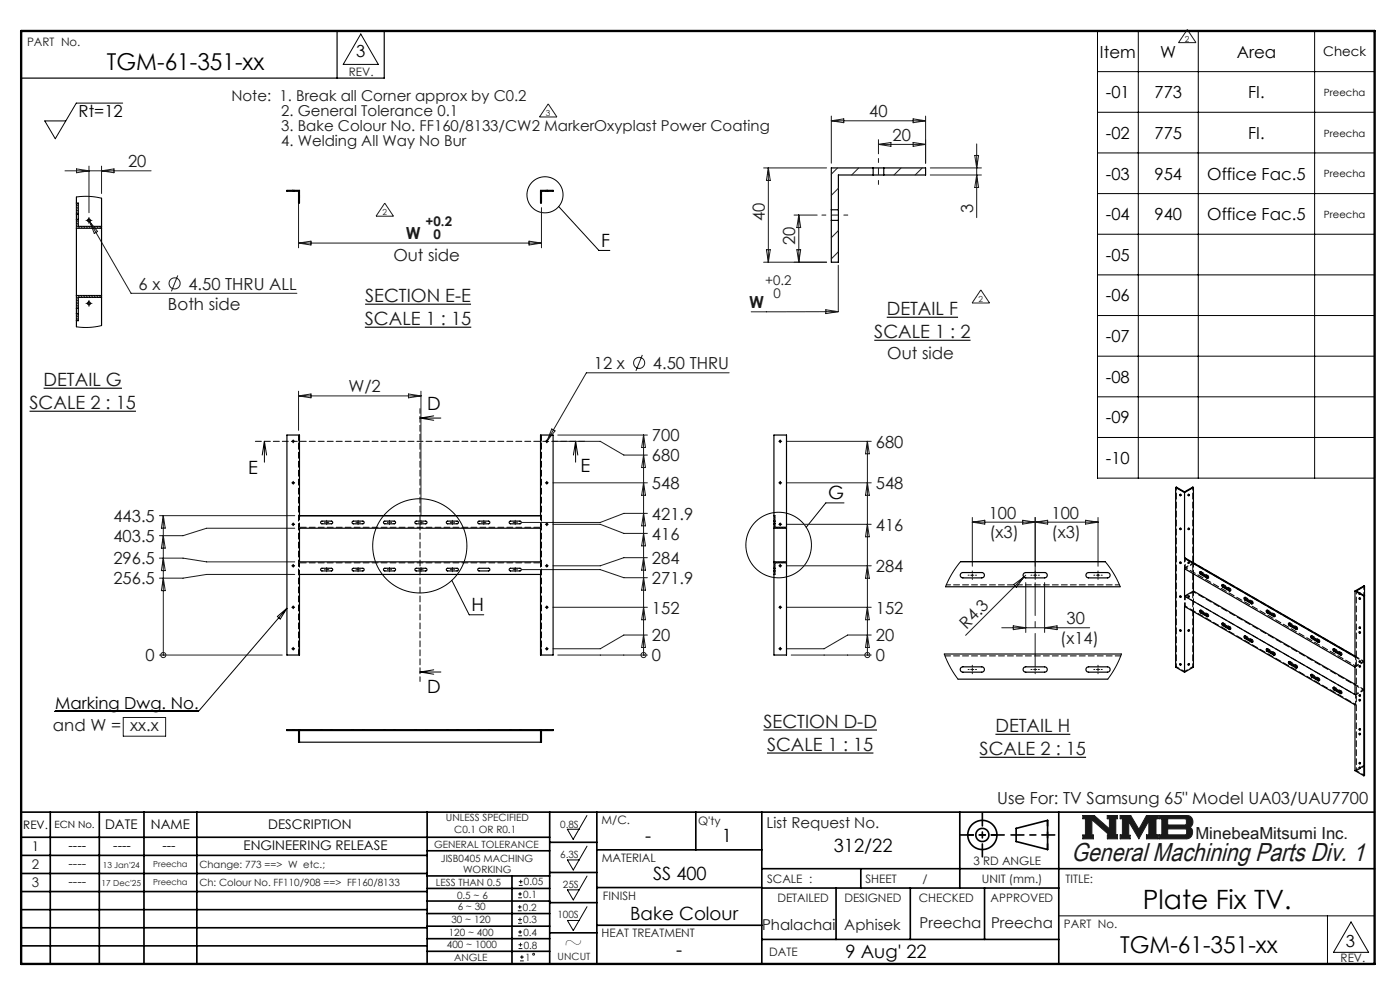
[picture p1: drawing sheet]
<svg xmlns="http://www.w3.org/2000/svg" width="297mm" height="210mm" viewBox="0 0 297 210" stroke-linecap="round" stroke-linejoin="round" font-family="sans-serif">
<g fill="none" stroke="#000" stroke-width=".35">
<path d="M4.5 172.3h287.1M4.5 177.6h112.1M10.7 172.3v32.2M21.1 172.3v32.2M30.5 172.3v32.2M41.8 172.3v32.2M90.6 172.3v32.2M116.6 172.3v32.2M116.6 178.7h10M126.6 172.3v32.2M147.6 172.3v8M161.6 172.3v32.2"/>
<path d="M203.6 172.3v16.1M215.6 175.7l6.6-1.7v6.2l-6.6-1.7zM224.6 172.3v32.2M4.5 185.3h86.1M4.5 181.4h86.1M4.5 189.1h86.1M4.5 193h86.1M4.5 196.8h86.1M90.6 199.1h26M90.6 193.8h26M90.6 188.5h26M90.6 191.1h26"/>
<path d="M90.6 180.5h26M90.6 185.8h26M90.6 196.5h26M108.6 185.8v18.5M116.6 185.1h10M116.6 191.5h10M116.6 197.9h10M126.6 196.3h35M126.6 188.3h35M126.6 180.3h35M161.6 184.3h130M161.6 199.3h63"/>
<path d="M161.6 188.4h63M177.4 188.4v10.9M182.6 184.3v4.1M193.1 188.4v10.9M208.9 188.4v10.9M4.5 200.6h86.1M90.6 201.8h26"/>
<circle cx="208.4" cy="177.1" r="3.1"/>
<circle cx="208.4" cy="177.1" r="1.39"/>
</g>
<path d="M26.1 152.2h9v4h-9zM229.7 173h2.4l3.3 2.8v-2.1h-.5v-.7h2.2v.7h-.4v3.4h.4v.8h-2.2v-.8h.4l-3.7-3.2v3.2h.4v.8h-2.3v-.8h.6v-3.4h-.6zM237.6 173h2.3l1.7 2.9 1.6-2.9h2.5v.7h-.5v3.4h.5v.8h-2.5v-.8h.5v-3l-2.1 3.8-2.1-3.6v2.9h.3v.7h-2.2v-.8h.5v-3.4h-.5zM245.9 173h6a1.34 1.34 0 0 1 1.1 1 1.34 1.34 0 0 1-.6 1.5 1.33 1.33 0 0 1 .5 1.4 1.33 1.33 0 0 1-1.2 1h-5.8v-.8h.6v-3.4h-.6zM247.7 173.7h3.8l.2 .2v.8l-.3 .3h-3.7zM247.7 175.8h3.8l.2 .3v.7l-.3 .3h-3.7z" fill="none" stroke="#191924" stroke-width=".21"/>
<path d="M76.5 7.2l3.8 6.5h-7.5zM124.5 173l-2.9 5-1.2-2.1h2.4M124.5 179.5l-2.9 5.1-1.2-2.2h2.4M124.5 185.8l-2.9 5.1-1.2-2.1h2.4M124.5 192.3l-2.9 5.1-1.2-2.1h2.4M224.6 194.3h67M281.6 194.3v10.2M286.6 195.6l3.7 6.4h-7.4z" fill="none" stroke="#000" stroke-width=".21"/>
<path d="M4.5 6.6h287.1" fill="none" stroke="#000" stroke-width=".21" stroke-dasharray="6.3 1.3 1.3 1.3" stroke-dashoffset="1.9"/>
<path d="M71.5 6.6v10M81.5 6.6v10h-77" fill="none" stroke="#000" stroke-width=".25"/>
<path d="M205.3 177.1h6.2M222.2 174v6.2" fill="none" stroke="#000" stroke-width=".35" stroke-dasharray="15.2 1.3 1.3 1.3" stroke-dashoffset="14.1"/>
<path d="M203.8 177.1h9.2M208.4 172.5v9.2M214.5 177.1h9.3" fill="none" stroke="#000" stroke-width=".35" stroke-dasharray="15.2 1.3 1.3 1.3" stroke-dashoffset="12.5"/>
<path d="M4.5 6.6h287.1v197.9h-287.1z" fill="none" stroke="#000" stroke-width=".5"/>
<path d="M229.7 173v.7h.6v3.4h-.6v.8h2.3v-.8h-.4v-3.2l3.7 3.2h-.4v.8h2.2v-.8h-.4v-3.4h.4v-.7h-2.2v.7h.5v2.1l-3.3-2.8zM237.6 173v.7h.5v3.4h-.5v.8h2.2v-.7h-.3v-2.9l2.1 3.6 2.1-3.8v3h-.5v.8h2.5v-.8h-.5v-3.4h.5v-.7h-2.5l-1.6 2.9-1.7-2.9zM247.7 175.8h3.8l.2 .3v.7l-.3 .3h-3.7zM245.9 173v.7h.6v3.4h-.6v.8h6.3l.5-.5 .3-.8-.1-.7-.5-.4a1.34 1.34 0 0 0 .6-1.5 1.34 1.34 0 0 0-1.1-1zM247.7 173.7h3.7l.3 .2v.9l-.3 .2h-3.7z" fill-rule="evenodd" fill="#191924"/>
<g fill="none" stroke="#191924" stroke-width=".21">
<path d="M251.9 6.3l1.8 2.7h-3.7zM13.8 36.2h18.3M16.2 35.8l2.7 .4-2.7 .4zM18.9 35.2v9.9M21.5 35.2v5.8M21.5 36.2l2.7-.4v.8zM116.3 22l1.8 2.8h-3.7zM162 35.6h13.4M163 35.6v20M163 35.6l.4 2.7h-.8zM176.4 24.6v10M176.4 25.6h20"/>
<path d="M176.4 25.6l2.6-.4v.8zM177.7 35.6l-1.3 1.3M177.9 39.9l-1.5 1.5M182.2 35.6l-1.5 1.5M185.2 37.1h.1M186.4 29.6v3M186.4 30.6h10M186.4 30.6l2.6-.4v.8zM191.2 35.6l-1.5 1.5M193.7 30.2l2.7 .4-2.7 .4zM193.7 25.2l2.7 .4-2.7 .4zM195.6 35.6l-1.5 1.5"/>
<path d="M196.4 24.6v10M197.4 37.1h10.8M197.4 35.6h10.8M206.8 33h.8l-.4 2.6zM207.2 30.5v15.7M207.2 37.1l.4 2.7h-.8zM16.2 46.5v.1M16.3 43.1l-.1 .1M16.6 46.7l-.4 .4M16.6 47.3l-.4 .4M16.6 47.9l-.4 .4M16.6 43.4l-.4 .4"/>
<path d="M16.6 43.9l-.4 .4M16.6 44.5l-.4 .4M16.6 45.1l-.3 .3M17 48l-.4 .4M17.6 48l-.4 .4M18.1 48l-.4 .4M18.5 46.8h.7M18.7 48l-.4 .4M18.7 46.5l9.1 15.7h35.2M18.9 46.4v.7M19 47l1.7 2.1-.7 .4zM19.3 48l-.4 .4"/>
<path d="M19.8 48l-.4 .4M20.4 48l-.4 .4M20.9 48l-.4 .4M21.5 48l-.4 .4M37.7 58.4l-1.3 3.4M62.1 40.5l-.1 .1M63.3 42.6v10M63.3 51.6h51.6M63.3 51.6l2.7-.4v.8zM81.6 43.1l1.9 2.8h-3.7zM112.2 51.2l2.7 .4-2.7 .4zM114.9 41.6h.1"/>
<path d="M114.9 44v8.6M115.9 40.6h-.1M162 55.6h13.4M162.6 53h.8l-.4 2.6zM168.5 45.6h4.9M169 53h.9l-.4 2.6zM169.5 45.6v10M169.5 45.6l.4 2.7h-.9zM177.8 56.3v9.8M177.9 44.4l-.1 .1M177.9 48.9l-1.5 1.5M177.9 53.4l-1.5 1.5"/>
<path d="M16.4 62.7l-.2 .2M16.5 66.5l-.3 .3M16.6 66.9l-.4 .4M16.6 67.5l-.4 .4M16.6 63.6l-.4 .4M16.6 64.1l-.4 .4M16.6 64.7l-.4 .4M16.6 65.3l-.1 .1M16.9 62.7l-.7 .7M17.5 62.7l-.4 .4M18.1 62.7l-.4 .4M18.5 64.4h.7"/>
<path d="M18.6 62.7l-.4 .4M18.9 64v.7M19.2 62.7l-.4 .4M19.7 62.7l-.4 .4M20.3 62.7l-.4 .4M20.9 62.7l-.4 .4M21.4 62.7l-.4 .4M136.3 75.3l-1.4 3.4M154.7 79.1h-30.3l-8.5 14.6M175.2 65.7l2.6 .4-2.6 .4zM177.8 66.1h-18.4M208.1 61.5l1.8 2.8h-3.7z"/>
<path d="M62 93.6h.4M62.2 93.5v.3M63.3 83v8.3M63.3 84l2.7-.4v.8zM63.3 84h26M86.7 83.6l2.6 .4-2.6 .4zM89.3 83v26.4M115.8 93.6h.4M116 93.5v.3M117 91l.8 .4-1.7 2.1zM117.3 93.6h10l5 2.9h5M118.3 92.3h19"/>
<path d="M136.5 92.3v46.7M136.5 96.5l.4 2.7h-.8zM136.5 92.3l.4 2.6h-.8zM165.4 93.6h.3M165.5 93.5v.3M166.8 93.6h18M184 93.6v45.4M184 93.6l.4 2.7h-.8zM33.8 118.4h5l5 .8h18.7M33.8 109.4h28.7M34.6 109.4v29.6M34.6 118.4l.5 2.6h-.9z"/>
<path d="M34.6 113.6l.5 2.7h-.9zM34.6 109.4l.5 2.6h-.9zM62 102.4h.4M62 111.2h.4M62.2 102.3v.3M62.2 111.1v.3M62.2 119.9v.3M62.5 112.1h-18.7l-5 1.5h-5M69.1 110.8h.4M69.3 110.7v.3M75.8 110.8h.3M76 110.7v.3"/>
<path d="M82.5 110.8h.3M82.6 110.7v.3M89.1 110.8h.4M89.3 110.7v.3M95.8 110.8h.3M96 110.7v.3M102.5 110.8h.3M102.6 110.7v.3M109.1 110.8h.4M109.3 110.7v.3M115.8 102.4h.4M115.8 111.2h.4"/>
<path d="M116 102.3v.3M116 111.1v.3M116 119.9v.3M117.3 102.4h20M117.3 111.2h10l5 1.9h5M136.5 118.3l.4 2.6h-.8zM136.5 113.1l.4 2.7h-.8zM136.5 102.4l.4 2.7h-.8zM136.5 108.9l.4 2.6h-.8zM137.3 118.3h-5l-5 1.7h-10M137.3 108.9h-5l-5 1.9h-16.5M164.2 111.1h.1"/>
<path d="M164.2 109.4h.1M164.4 119.9l-.2 .2M164.4 111.5l-.2 .2M164.4 109.8l-.2 .2M164.4 110.4l-.2 .1M164.5 119.2l-.3 .3M164.6 111.9l-.2 .2M165.1 119.2l-.2 .2M165.1 111.9l-.2 .2M165.4 102.4h.3M165.4 111.2h.3M165.5 102.3v.3"/>
<path d="M165.5 111.1v.3M165.5 119.9v.3M165.7 119.2l-.2 .2M165.7 111.9l-.2 .2M166.2 119.2l-.2 .2M166.3 111.9l-.2 .2M166.8 119.2l-.2 .2M166.8 111.9l-.2 .2M166.8 102.4h18M166.8 111.2h18M184 102.4l.4 2.7h-.8zM184 111.2l.4 2.7h-.8z"/>
<path d="M206.3 109.8v10.3M206.3 110.8l2.6-.4v.8zM217 110.4v.8l5.3-.8v.8zM219.6 109.8v12.8M230.3 110.4l2.6 .4-2.6 .4zM232.9 109.8v10.3M232.9 110.8h-26.6M33.8 139h26.1M34.6 122.6l.5 2.7h-.9zM34.6 139h.1M62 120h.4M62 128.8h.4"/>
<path d="M62 137.6h.4M62.2 128.7v.3M62.2 137.5v.3M62.5 121.9h-18.7l-5 .7h-5M69.1 120.8h.4M69.3 120.7v.3M75.8 120.8h.3M76 120.7v.3M82.5 120.8h.3M82.6 120.7v.3M89.1 120.8h.4M89.3 120.7v.3"/>
<path d="M95.8 120.8h.3M96 120.7v.3M109.1 120.8h.4M109.3 120.7v.3M110.8 120.8h16.5l5 1.7h5M115.8 120h.4M115.8 128.8h.4M115.8 137.6h.4M116 128.7v.3M116 137.5v.3M117.3 128.8h20M118.3 139h19"/>
<path d="M136.5 139h.1M136.5 134.7l.4 2.7h-.8zM136.5 128.8l.4 2.7h-.8zM136.5 122.5l.4 2.7h-.8zM137.3 134.7h-5l-5 2.9h-10M164.3 121.1l-.1 .1M164.4 121.6l-.2 .2M164.4 120.5h-.1M165.4 120h.3M165.4 128.8h.3M165.4 137.6h.3M165.5 128.7v.3"/>
<path d="M165.5 137.5v.3M166.8 120h18M166.8 128.8h18M167.9 139h16.9M184 139h.1M184 134.7l.4 2.7h-.8zM184 128.8l.4 2.7h-.8zM184 120l.4 2.7h-.8zM184.8 134.7h-5l-5 2.9h-8M205.9 122h.7M206.3 121.7v.6M212.5 133.2h18.7"/>
<path d="M215 132.8l2.6 .4-2.6 .4zM215 124l2.2-1.6-1.6 2.2zM217.6 123.6v10.6M217.6 122l-12.8 12.8M219.3 122h.6M221.6 123.6v10.6M221.6 133.2l2.7-.4v.8zM232.6 122h.7M232.9 121.7v.6M205.9 142h.7M206.3 141.7v.6M219.3 142h.6"/>
<path d="M219.6 141.7v.6M232.6 142h.7M232.9 141.7v.6M109.9 193.2h.8M109.9 192.4h.8M109.9 195.9h.8M109.9 195h.8M109.9 190.4h.8M109.9 189.6h.8M109.9 198.5h.8M109.9 197.7h.8M110.1 187.8h.8"/>
<path d="M110.1 187h.8M110.3 192v.8M110.3 194.6v.9M110.3 189.2v.8M110.3 197.3v.8M110.4 200v.8M110.5 186.6v.8M110 201.2h.8M110 200.4h.8M110.3 203.8h.8M110.3 203h.8M110.7 202.6v.8"/>
<circle cx="37" cy="60.1" r="1.18"/>
<circle cx="135.6" cy="77" r="1.18"/>
<circle cx="34.6" cy="139" r=".54"/>
<circle cx="136.5" cy="139" r=".54"/>
<circle cx="184" cy="139" r=".54"/>
<circle cx="113.2" cy="202.4" r=".2"/>
</g>
<path d="M77.4 69.4h22.6M77.5 64.5h22.4M185.5 72.2h20.4M188.1 67.3h15.1M6.3 87.2h22.5M9.2 82.3h16.7M162 154.9h24M162.7 159.7h22.6M211.2 155.8h15.9M207.8 160.6h22.6" fill="none" stroke="#000" stroke-width=".24"/>
<g fill="none" stroke="#000" stroke-width=".21">
<path d="M232.8 6.6h58.8v94.8h-58.8zM232.8 15.2h58.8M241.5 6.6v94.8M254.2 6.6v94.8M278.9 6.6v94.8M26 21.9h-9.8l-4.5 7.5-2.2-3.8h4.5M232.8 23.8h58.8M232.8 32.4h58.8M16.2 41.8l2.7-.1 2.6 .3M118.5 43.8l8.6 9.3h2.3M232.8 41.1h58.8M232.8 49.7h58.8"/>
<path d="M232.8 58.3h58.8M21.5 69.1l-2.6 .3-2.7-.1M232.8 66.9h58.8M232.8 75.6h58.8M56.1 93.6v4.4M56.1 93.6l.5 2.9M56.1 93.6l-.5 2.9M89.1 88.7h4.4M89.1 88.7l2.9 .4M92 88.2l-2.9 .5M122.1 93.6v4.4M122.1 93.6l.5 2.9"/>
<path d="M122.1 93.6l-.5 2.9M232.8 84.2h58.8M232.8 92.8h58.8M179 106.7h-3.8l-4.2 5.1M203.8 119.1l-1.8 2.6-1.4 2.8M234.5 119.1l1.7 2.5 1.5 2.9M58.8 130.8l2.1-1.8-1.4 2.3zM60.9 129l-18.8 21.9h-30.4M95.9 123.1l3.6 7.3h3.1M200.3 138.7l1.3 2.8 1.6 2.6M237.9 138.7l-1.2 2.8-1.7 2.6M89.1 142.6h4.4"/>
<path d="M89.1 142.6l2.9 .4M92 142.1l-2.9 .5"/>
<circle cx="115.6" cy="41.3" r="3.8"/>
<circle cx="89.1" cy="115.8" r="10"/>
<circle cx="165.2" cy="115.6" r="7"/>
</g>
<g fill="none" stroke="#000" stroke-width=".21" stroke-dasharray="1.3 .6" stroke-dashoffset=".3">
<path d="M89.1 86.7v57.9M256.3 122.6l.1-.2-.2-.3M256.3 130.7l.1-.1-.2-.4M261 125.3l.1-.1-.2-.4M261 133.5l.1-.2-.2-.3M265.7 128l.1-.1-.2-.4M265.7 136.2l.1-.2-.2-.3M270.4 130.7l.2-.1-.2-.4M270.4 138.9l.2-.1-.2-.4M275.1 133.5l.2-.2-.2-.3M279.8 136.2l.2-.2-.2-.3M284.6 138.9l.1-.1-.2-.4"/>
<path d="M275.1 141.6l.2-.1-.2-.4M279.8 144.3l.2-.1-.2-.3M284.6 147.1l.1-.2-.2-.3"/>
</g>
<path d="M124.1 93.6h-70" fill="none" stroke="#000" stroke-width=".21" stroke-dasharray="1.3 .6" stroke-dashoffset="-.1"/>
<g fill="none" stroke="#191924" stroke-width=".21" stroke-dasharray="15.2 1.3 1.3 1.3">
<path d="M18.5 46.8h-.3M18.9 46.4v-.3M18.9 47.1v.3M19.2 46.8h.3M18.5 64.4h-.3M18.9 64v-.3M18.9 64.7v.3M19.2 64.4h.3M62 93.6h-.1M62.2 93.5v-.2M62.2 93.8v.1M62.4 93.6h.1"/>
<path d="M115.8 93.6h-.1M116 93.5v-.2M116 93.8v.1M116.2 93.6h.1M165.4 93.6h-.2M165.5 93.5v-.2M165.5 93.8v.1M165.7 93.6h.1M62 102.4h-.1M62 111.2h-.1M62.2 102.3v-.2M62.2 102.6v.1"/>
<path d="M62.2 111.1v-.2M62.2 111.4v.1M62.2 119.9v-.2M62.4 102.4h.1M62.4 111.2h.1M69 110.8h-.1M69.3 110.5v-.1M69.3 111.2v.1M69.6 110.8h.2M75.6 110.8h-.1M76 110.5v-.1M76 111.2v.1"/>
<path d="M76.3 110.8h.1M82.3 110.8h-.1M82.6 110.5v-.1M82.6 111.2v.1M83 110.8h.1M89 110.8h-.1M89.3 111.2v.1M89.3 110.5v-.1M89.6 110.8h.2M95.6 110.8h-.1M96 110.5v-.1M96 111.2v.1"/>
<path d="M96.3 110.8h.1M102.3 110.8h-.1M102.6 110.5v-.1M102.6 111.2v.1M103 110.8h.1M109 110.8h-.1M109.3 110.5v-.1M109.3 111.2v.1M109.6 110.8h.2M115.8 102.4h-.1M115.8 111.2h-.1M116 102.3v-.2"/>
<path d="M116 102.6v.1M116 111.1v-.2M116 111.4v.1M116 119.9v-.2M116.2 102.4h.1M116.2 111.2h.1M165.4 102.4h-.2M165.4 111.2h-.2M165.5 102.3v-.2M165.5 102.6v.1M165.5 111.1v-.2M165.5 111.4v.1"/>
<path d="M165.5 119.9v-.2M165.7 102.4h.1M165.7 111.2h.1M62 120h-.1M62 128.8h-.1M62 137.6h-.1M62.2 120.2v.1M62.2 128.7v-.2M62.2 129v.1M62.2 137.5v-.2M62.2 137.8v.1M62.4 120h.1"/>
<path d="M62.4 128.8h.1M62.4 137.6h.1M69 120.8h-.1M69.3 121.2v.1M69.3 120.5v-.1M69.6 120.8h.2M75.6 120.8h-.1M76 121.2v.1M76 120.5v-.1M76.3 120.8h.1M82.3 120.8h-.1M82.6 120.5v-.1"/>
<path d="M82.6 121.2v.1M83 120.8h.1M89 120.8h-.1M89.3 120.5v-.1M89.3 121.2v.1M89.6 120.8h.2M95.6 120.8h-.1M96 120.5v-.1M96 121.2v.1M96.3 120.8h.1M109 120.8h-.1M109.3 120.5v-.1"/>
<path d="M109.3 121.2v.1M109.6 120.8h.2M115.8 120h-.1M115.8 128.8h-.1M115.8 137.6h-.1M116 120.2v.1M116 128.7v-.2M116 129v.1M116 137.5v-.2M116 137.8v.1M116.2 120h.1M116.2 128.8h.1"/>
<path d="M116.2 137.6h.1M165.4 120h-.2M165.4 128.8h-.2M165.4 137.6h-.2M165.5 120.2v.1M165.5 128.7v-.2M165.5 129v.1M165.5 137.5v-.2M165.5 137.8v.1M165.7 120h.1M165.7 128.8h.1M165.7 137.6h.1"/>
<path d="M205.6 122h-.2M206.3 122.7v.2M206.3 121.3v-.2M206.9 122h.3M218.9 122h-.2M219.6 122.7v.2M219.6 121.3v-.2M220.3 122h.2M232.3 122h-.3M232.9 122.7v.2M232.9 121.3v-.2M233.6 122h.2"/>
<path d="M205.6 142h-.2M206.3 142.7v.2M206.3 141.3v-.2M206.9 142h.3M218.9 142h-.2M219.6 142.7v.2M220.3 142h.2M232.3 142h-.3M232.9 142.7v.2M232.9 141.3v-.2M233.6 142h.2"/>
</g>
<path d="M186.4 33.6v5.5M179.9 45.6h-5.5" fill="none" stroke="#191924" stroke-width=".21" stroke-dasharray="15.2 1.3 1.3 1.3" stroke-dashoffset="14.4"/>
<path d="M219.6 141.3v-17.7" fill="none" stroke="#191924" stroke-width=".21" stroke-dasharray="15.2 1.3 1.3 1.3" stroke-dashoffset="8.3"/>
<g fill="none" stroke="#000" stroke-width=".25">
<path d="M185.2 37.1h2.3M185.2 35.6h2.3M185.2 35.6h-8.8v8.9M185.2 37.1h-7.3v7.4M185.2 35.6v1.5M187.5 35.6h8.9v1.5h-8.9M187.5 35.6v1.5M16.2 45.4v1.1M16.2 43.1h.4v2.3M16.2 41.8v3.6M16.2 46.5v18.9M16.2 46.5h.4"/>
<path d="M16.2 48.4h5.3M16.2 45.4h.4M16.6 45.4v1.1M16.6 46.5v1.5h4.9M21.5 42v27.1M62.1 40.6h.3M62.1 40.4h.3M62.1 40.4h-1.2v.2h1.2M62.1 40.4v.2M62.4 40.4h1.1v1.2M62.4 40.6h.9v1M62.4 40.4v.2"/>
<path d="M63.3 41.6v.3M63.3 41.9v1.1h.2v-1.1M63.3 41.9h.2M63.3 41.6h.2M63.5 41.6v.3M114.7 41.6v.3M114.7 41.9v1.1h.2v-1.1M114.7 41.9h.2M114.7 41.6h.2M114.9 41.6v.3M115.9 40.6h.3M115.9 40.4h.3"/>
<path d="M115.9 40.4h-1.2v1.2M115.9 40.6h-1v1M115.9 40.4v.2M116.2 40.4h1.1v.2h-1.1M116.2 40.4v.2M176.4 44.5v2.2M176.4 46.7h1.5M176.4 46.7v8.9h1.5v-8.9M176.4 44.5h1.5M177.9 44.5v2.2M16.2 65.4v1.1M16.2 66.5v2.8"/>
<path d="M16.2 65.4h.4M16.2 62.7h5.3M16.2 66.5h.4M16.6 65.4v1.1M16.6 66.5v1.5h-.4M21.5 63.1h-4.9v2.3M63.5 109.4v-17.1h-2.6v46.7h2.6v-17.1h51.2v17.1h2.6v-46.7h-2.6v17.1M63.5 112.1h51.2v7.1h-51.2zM63.5 109.4h51.2M63.5 109.4h.1M68.1 110.7l2.2-.2a.28 .28 0 0 1 .3 .3 .28 .28 0 0 1-.3 .3h-2.1l-.2-.2zM74.7 110.7l2.3-.2a.28 .28 0 0 1 .3 .3 .28 .28 0 0 1-.3 .3h-2.1l-.2-.2z"/>
<path d="M81.5 110.6l2.1-.1a.28 .28 0 0 1 .3 .3 .28 .28 0 0 1-.3 .3h-2a.28 .28 0 0 1-.2-.2 .28 .28 0 0 1 .1-.3zM88.1 110.7l2.2-.2a.28 .28 0 0 1 .3 .3 .28 .28 0 0 1-.3 .3h-2.1l-.2-.2zM94.8 110.6l2.2-.1a.28 .28 0 0 1 .3 .3 .28 .28 0 0 1-.3 .3h-2a.28 .28 0 0 1-.3-.2 .28 .28 0 0 1 .1-.3zM101.4 110.7l2.2-.2a.28 .28 0 0 1 .3 .3 .28 .28 0 0 1-.3 .3h-2.1l-.1-.2zM108.1 110.7l2.2-.2a.28 .28 0 0 1 .3 .3 .28 .28 0 0 1-.3 .3h-2.1l-.2-.2zM114.7 109.4h.1M164.2 110.5v.6M164.2 111.1h.2M164.2 110.5h.2M164.2 110.5v-18.2h2.7v46.7h-2.7v-17.9M164.2 109.4h.2v1.1M164.2 119.2h2.7"/>
<path d="M164.2 112.1h2.7M164.2 111.1v9.4M164.4 110.5v.6M164.4 111.1v.8h2.5M166.9 119.4h-2.5v1.1M203.8 119.1h30.7M249.4 103.4l1.9 1.1M249.4 103.4v38.1l1.9 1.1M249.4 103.4l.1-.1 1.8 1 1.7-1 .2 .1M250.3 119.3l.1 .2zM250.3 112.1l.1 .3zM250.3 104.9l.1 .3z"/>
<path d="M250.4 105h.1M250.4 112.1v.1M250.4 119.3v.1M251.3 118.5l36.2 20.8v-13.9M251.3 104.5v14M251.3 118.5l.1-.1 36.1 20.8M252.2 105h-.1M252.2 112.1l-.1 .1M253.2 103.4l-1.9 1.1M253.2 103.4v16M68.1 120.7l2.2-.2a.28 .28 0 0 1 .3 .3 .28 .28 0 0 1-.3 .3h-2.1l-.2-.2zM74.7 120.7l2.3-.2a.28 .28 0 0 1 .3 .3 .28 .28 0 0 1-.3 .3h-2.1l-.2-.2z"/>
<path d="M81.4 120.7l2.2-.2a.28 .28 0 0 1 .3 .3 .28 .28 0 0 1-.3 .3h-2.1l-.1-.2zM88.1 120.7l2.2-.2a.28 .28 0 0 1 .3 .3 .28 .28 0 0 1-.3 .3h-2.1l-.2-.2zM94.8 120.6l2.2-.1a.28 .28 0 0 1 .3 .3 .28 .28 0 0 1-.3 .3h-2a.28 .28 0 0 1-.3-.2 .28 .28 0 0 1 .1-.3zM101.4 120.7l2.2-.2a.28 .28 0 0 1 .3 .3 .28 .28 0 0 1-.3 .3h-2.1l-.1-.2zM108.1 120.7l2.2-.2a.28 .28 0 0 1 .3 .3 .28 .28 0 0 1-.3 .3h-2.1l-.2-.2zM164.2 120.5v.6M164.2 121.1h.2M164.2 120.5h.2M164.4 120.5v.6M164.4 121.1v.8h-.2M200.3 138.7h37.6M200.6 124.5h37.1"/>
<path d="M203.9 121.6l4.4-.2a.57 .57 0 0 1 .5 .6 .57 .57 0 0 1-.5 .6h-4a.57 .57 0 0 1-.6-.4 .57 .57 0 0 1 .2-.6zM217.1 121.7l.5-.3h4a.57 .57 0 0 1 .6 .6 .57 .57 0 0 1-.6 .6h-4.2l-.3-.4zM230.6 121.6l4.3-.2a.57 .57 0 0 1 .6 .6 .57 .57 0 0 1-.6 .6h-4a.57 .57 0 0 1-.5-.4 .57 .57 0 0 1 .2-.6zM250.3 133.7l.1 .2zM250.3 126.5l.1 .2zM250.4 126.5v.1M250.4 133.7v.1M251.3 120.6l36.2 20.9v5.8l-36.2-20.8zM252.2 133.7l-.1 .1M253.2 125.4l-1.9 1.1M253.2 125.4l34.3 19.8M253.2 121.7v3.7"/>
<path d="M253.2 129.7v11.8l-1.9 1.1M254.6 121.3l.2 .4M254.6 129.5l.2 .4M254.7 121.8l-.2-.3v-.2l1.6 .9 .2 .3-.2 .1M254.7 130l-.2-.3v-.2l1.6 .9 .2 .3-.2 .1M254.7 121.8l1.4 .8M254.7 130l1.4 .8M254.8 121.7l1.4 .8M254.8 129.9l1.4 .8M254.8 121.7l-.1 .1M254.8 129.9l-.1 .1M256.2 122.5l-.1 .1"/>
<path d="M256.2 122.5l.1 .1M256.2 130.7l-.1 .1M256.2 130.7h.1M259.3 124l.2 .5M259.3 132.2l.2 .4M259.4 124.5l-.2-.2 .1-.3 1.6 .9 .1 .3-.2 .1M259.4 132.7l-.2-.3 .1-.2 1.6 .9 .1 .3-.2 .1M259.4 124.5l1.4 .8M259.4 132.7l1.4 .8M259.5 124.5l1.4 .8M259.5 132.6l1.4 .8M259.5 124.5h-.1"/>
<path d="M259.5 132.6l-.1 .1M260.9 125.3h-.1M260.9 125.3h.1M260.9 133.4l-.1 .1M260.9 133.4l.1 .1M264 126.8l.2 .4M264 134.9l.2 .4M264.1 135.4l-.2-.2 .1-.3 1.6 .9 .1 .3-.2 .1M264.1 127.3l-.2-.3 .1-.2 1.6 .9 .1 .3-.2 .1M264.1 127.3l1.4 .8M264.1 135.4l1.4 .8M264.2 127.2l1.4 .8"/>
<path d="M264.2 135.3l1.4 .9M264.2 127.2l-.1 .1M264.2 135.3l-.1 .1M265.6 128l-.1 .1M265.6 128h.1M265.6 136.2h-.1M265.6 136.2h.1M268.8 129.5l.1 .4M268.8 137.7l.1 .4M268.8 138.1l-.2-.2 .1-.2 1.6 .8 .1 .3-.2 .2M268.8 130l-.2-.3 .1-.2 1.6 .9 .1 .3-.2 .1M268.8 130l1.4 .8"/>
<path d="M268.8 138.1l1.4 .9M268.9 129.9l1.5 .8M268.9 129.9l-.1 .1M268.9 138.1l1.5 .8M268.9 138.1h-.1M270.4 130.7l-.2 .1M270.4 130.7h.1M270.4 138.9l-.2 .1M270.4 138.9h.1M273.5 132.2l.2 .4M273.5 132.7l-.2-.3 .1-.2 1.6 .9 .1 .3-.2 .1M273.5 132.7l1.4 .8"/>
<path d="M273.7 132.6l1.4 .8M273.7 132.6l-.2 .1M275.1 133.4l-.2 .1M275.1 133.4v.1M278.2 134.9l.2 .4M278.2 135.4l-.2-.3 .1-.2 1.6 .9 .1 .3-.2 .1M278.2 135.4l1.4 .8M278.4 135.3l1.4 .9M278.4 135.3l-.2 .1M279.8 136.2h-.2M279.8 136.2h.1M282.9 137.7l.2 .4"/>
<path d="M282.9 138.1l-.1-.2v-.2l1.6 .8 .2 .3-.2 .2M282.9 138.1l1.5 .9M283.1 138.1h-.2M283.1 138.1l1.4 .8M284.5 138.9l-.1 .1M284.5 138.9h.1M287.5 125.4l1.8 1.1M288.3 134.1l.2 .2zM288.3 126.9l.2 .2zM288.4 126.9l.1 .1M288.4 134.1l.1 .1M288.6 125.9h.1"/>
<path d="M289.3 126.5v38.1M289.5 124.4l-1.8 1 1.8 1-.2 .1M289.5 124.4l-.2-.1-1.8 1.1M289.5 124.4v40.1l-.2 .1M60.9 154.8h56.4v.2h-2.4v2.4h-51.6v-2.4h-2.4zM63.5 154.8v2.6M63.5 155h51.2M114.7 154.8v2.6M203.2 144.1h31.8M203.8 141.7l.5-.3h4a.57 .57 0 0 1 .5 .6 .57 .57 0 0 1-.5 .6h-4.2l-.4-.4zM217.1 141.7l.5-.3h4a.57 .57 0 0 1 .6 .6 .57 .57 0 0 1-.6 .6h-4.2l-.3-.4zM230.6 141.6l4.3-.2a.57 .57 0 0 1 .6 .6 .57 .57 0 0 1-.6 .6h-4a.57 .57 0 0 1-.5-.4 .57 .57 0 0 1 .2-.6z"/>
<path d="M250.3 140.8l.1 .3zM250.4 140.9v.1M251.3 142.6v-14l36.2 20.9v14l1.8 1.1M252.2 140.9l-.1 .1M273.5 140.4l.2 .4M273.5 140.9l-.2-.3 .1-.2 1.6 .9 .1 .3-.2 .1M273.5 140.9l1.4 .8M273.7 140.8l-.2 .1M273.7 140.8l1.4 .8M275.1 141.6l-.2 .1M275.1 141.6h.1M278.2 143.1l.2 .4"/>
<path d="M278.2 143.6l-.2-.3 .1-.2 1.6 .9 .1 .3-.2 .1M278.2 143.6l1.4 .8M278.4 143.5l1.4 .8M278.4 143.5l-.2 .1M279.8 144.3l-.2 .1M279.8 144.3h.1M282.9 145.8l.2 .4M282.9 146.3l-.1-.3v-.2l1.6 .9 .2 .3-.2 .1M282.9 146.3l1.5 .8M283.1 146.2l-.2 .1M283.1 146.2l1.4 .8M284.5 147l-.1 .1"/>
<path d="M284.5 147l.1 .1M288.3 155.6l.2 .3zM288.3 148.4l.2 .3zM288.3 141.2l.2 .3zM288.4 141.3l.1 .1M288.4 148.5l.1 .1M288.4 155.7h.1M288.3 162.8l.2 .3zM288.4 162.8l.1 .1"/>
<circle cx="18.9" cy="46.8" r=".3"/>
<circle cx="18.9" cy="64.4" r=".3"/>
<circle cx="62.2" cy="93.6" r=".15"/>
<circle cx="116" cy="93.6" r=".15"/>
<circle cx="165.5" cy="93.6" r=".15"/>
<circle cx="62.2" cy="111.2" r=".15"/>
<circle cx="62.2" cy="102.4" r=".15"/>
<circle cx="116" cy="111.2" r=".15"/>
<circle cx="116" cy="102.4" r=".15"/>
<circle cx="165.5" cy="111.2" r=".15"/>
<circle cx="165.5" cy="102.4" r=".15"/>
<circle cx="252.2" cy="112.2" r=".13"/>
<circle cx="252.2" cy="105" r=".13"/>
<circle cx="62.2" cy="128.8" r=".15"/>
<circle cx="62.2" cy="120" r=".15"/>
<circle cx="62.2" cy="137.6" r=".15"/>
<circle cx="116" cy="128.8" r=".15"/>
<circle cx="116" cy="120" r=".15"/>
<circle cx="116" cy="137.6" r=".15"/>
<circle cx="165.5" cy="137.6" r=".15"/>
<circle cx="165.5" cy="120" r=".15"/>
<circle cx="165.5" cy="128.8" r=".15"/>
<circle cx="252.2" cy="133.8" r=".13"/>
<circle cx="252.2" cy="141" r=".13"/>
</g>
<path d="M63.3 92.3v46.7M114.9 139v-46.7" fill="none" stroke="#000" stroke-width=".21" stroke-dasharray="1.3 .6" stroke-dashoffset=".2"/>
<g fill="none" stroke="#000" stroke-width=".21" stroke-dasharray="1.3 .6" stroke-dashoffset=".4">
<path d="M63.5 111.9v-2.5M114.7 109.4v2.5M252.1 119.5l.1-.3-.2 .1 .1 .2M252.2 119.3l.1 .1-.1 .1v-.2M63.5 121.9v-2.5M114.7 121.9v-2.5M200.7 124.1h36.8M252.1 126.6l.1-.2-.2 .1 .1 .1M252.2 126.5l.1 .1-.1 .1v-.2M253.2 125.5v4.2M288.4 126l.1-.2-.2 .1 .1 .1M288.4 133.2l.1-.2-.2 .1 .1 .1"/>
<path d="M288.5 133.3l.1-.3-.2 .2 .1 .1M288.4 140.4l.1-.2-.2 .1 .1 .1M288.4 147.6l.1-.3-.2 .2 .1 .1M288.4 154.8l.1-.3-.2 .2 .1 .1M288.5 140.5l.1-.3-.2 .2 .1 .1M288.5 147.7l.1-.3-.2 .2 .1 .1M288.5 154.9l.1-.3-.2 .1 .1 .2M288.4 162l.1-.3-.2 .1 .1 .2M288.5 162l.1-.2-.2 .1 .1 .1"/>
</g>
<path d="M63.5 119.4h51.2M63.5 111.9h51.2" fill="none" stroke="#000" stroke-width=".21" stroke-dasharray="1.3 .6" stroke-dashoffset="-.2"/>
<g fill="none" stroke="#000" stroke-width=".21" stroke-dasharray="1.3 .6">
<path d="M63.3 93.8h.2M63.5 93.5h-.2M114.7 93.8h.2M114.9 93.5h-.2M63.3 111.4h.2M63.3 102.6h.2M63.5 119.9h-.2M63.5 111.1h-.2M63.5 102.3h-.2M114.7 111.4h.2M114.7 102.6h.2M114.9 119.9h-.2"/>
<path d="M114.9 111.1h-.2M114.9 102.3h-.2M250.4 104.8l-.1 .1M250.4 112l-.1 .1M250.4 119.2l-.1 .1M250.4 105.2l.2-.1M250.4 112.4l.2-.1M250.4 119.5h.2M250.4 105h.2M250.4 112.2h.2M250.4 119.4h.2M250.6 105l-.1-.2-.1 .2"/>
<path d="M250.6 112.2l-.1-.2-.1 .1M250.6 119.4l-.1-.2-.1 .1M251.3 104.3v.2M252 105.1l.2 .1M252 112.3l.2 .1M252 119.5h.2M252.1 105.1v-.1M252.1 112.3v-.1M252.2 105l-.1-.1v.2M252.2 112.1h-.1v.2M252.3 104.9l-.1-.1M252.3 112.1l-.1-.1"/>
<path d="M252.3 119.3l-.1-.1M253.2 119.4h.1M63.3 137.8h.2M63.3 129h.2M63.3 120.2h.2M63.5 137.5h-.2M63.5 128.7h-.2M114.7 137.8h.2M114.7 129h.2M114.7 120.2h.2M114.9 137.5h-.2M114.9 128.7h-.2"/>
<path d="M250.4 126.4l-.1 .1M250.4 133.6l-.1 .1M250.4 126.7l.2-.1M250.4 133.9l.2-.1M250.4 126.6h.2M250.4 133.8h.2M250.6 126.6l-.1-.2-.1 .1M250.6 133.8l-.1-.2-.1 .1M251.3 128.6h.1M252 126.6l.2 .1M252 133.8l.2 .1M252.1 133.8h.1"/>
<path d="M252.2 133.7l-.1-.1v.2M252.3 126.5l-.1-.1M252.3 133.7l-.1-.1M254.7 121.3h-.2M254.7 129.4l-.2 .1M254.8 121.3h-.1M254.8 121.3h-.2M254.8 129.4l-.1 .1M254.8 129.4l-.2 .1M256.2 122.1l-.1 .1M256.2 130.2l-.1 .1M256.2 122.6h.2"/>
<path d="M256.2 130.8l.2-.1M259.4 124l-.2 .1M259.4 132.1l-.2 .1M259.5 124l-.1 .1M259.5 124h-.2M259.5 132.2h-.1M259.5 132.2h-.2M260.9 124.8l-.1 .1M260.9 133l-.1 .1M260.9 125.4l.2-.1M260.9 133.5l.2-.1M264.1 126.7l-.1 .1"/>
<path d="M264.1 134.9h-.1M264.2 126.7l-.1 .1M264.2 126.7l-.2 .1M264.2 134.9l-.1 .1M264.2 134.9h-.2M265.6 127.5l-.1 .1M265.6 135.7l-.1 .1M265.6 128.1l.2-.1M265.6 136.3l.2-.1M268.8 129.4l-.1 .1M268.8 137.6l-.1 .1M268.9 129.4l-.1 .1"/>
<path d="M268.9 137.6l-.1 .1M270.4 130.2l-.2 .1M270.4 138.4l-.2 .1M270.4 130.8l.1-.1M270.4 139l.1-.1M273.5 132.1l-.1 .1M273.7 132.2h-.2M275.1 133l-.2 .1M275.1 133.5l.1-.1M278.2 134.9h-.1M278.4 134.9l-.2 .1M278.4 134.9h-.2"/>
<path d="M279.8 135.7l-.2 .1M279.8 136.2h.1M282.9 137.6l-.1 .1M283.1 137.6l-.2 .1M284.5 138.4l-.1 .1M284.5 139l.1-.1M287.5 139.2h.1M287.5 139.3l.1-.1M288.3 126l.2 .1M288.3 133.2l.2 .1M288.5 126.8l-.2 .1M288.5 134l-.2 .1"/>
<path d="M288.5 127.1l.1-.1M288.5 134.3l.1-.1M288.5 127h.1M288.5 134.2h.1M288.5 126.1l.1-.2M288.6 125.9l-.2 .1 .1 .1M288.6 125.9l-.1-.1M288.6 133h-.1M288.6 127l-.1-.2-.1 .1M288.6 134.2l-.1-.2-.1 .1M62.1 154.8v.2M62.4 155v-.2"/>
<path d="M63.3 156.3h.2M63.5 156h-.2M68 154.8v.2M68.3 155v-.2M70.3 155v-.2M70.6 155v-.2M74.7 154.8v.2M75 155v-.2M77 155v-.2M77.3 155v-.2M81.4 154.8v.2M81.6 155v-.2"/>
<path d="M83.6 155v-.2M83.9 155v-.2M88 154.8v.2M88.3 155v-.2M90.3 155v-.2M90.6 155v-.2M94.7 154.8v.2M95 155v-.2M97 155v-.2M97.3 155v-.2M101.4 154.8v.2M101.6 155v-.2"/>
<path d="M103.6 155v-.2M103.9 155v-.2M108 154.8v.2M108.3 155v-.2M110.3 155v-.2M110.6 155v-.2M114.7 156.3h.2M114.9 156h-.2M115.9 154.8v.2M116.2 155v-.2M249.5 141.4l-.1 .1M250.4 140.8h-.1"/>
<path d="M250.4 141.1l.2-.1M250.4 141l.2-.1M250.6 140.9l-.1-.2-.1 .2M252 141l.2 .1M252.1 141h.1M252.2 140.9l-.1-.1v.2M252.3 140.8h-.1M253.2 141.5l-.2-.1M273.5 140.3l-.1 .1M273.7 140.3l-.2 .1M275.1 141.1l-.2 .1M275.1 141.7l.1-.1"/>
<path d="M278.2 143l-.1 .1M278.4 143l-.2 .1M279.8 143.9h-.2M279.8 144.4l.1-.1M282.9 145.7l-.1 .1M283.1 145.8h-.2M284.5 146.6l-.1 .1M284.5 147.1h.1M287.5 149.5l.1-.1M288.3 140.4l.2 .1M288.3 147.6l.2 .1M288.3 154.8l.2 .1"/>
<path d="M288.5 141.2h-.2M288.5 148.3l-.2 .1M288.5 155.5l-.2 .1M288.5 141.5l.1-.1M288.5 148.7l.1-.1M288.5 155.9l.1-.1M288.5 141.4h.1M288.5 148.6l.1-.1M288.5 155.7h.1M288.6 140.2h-.1M288.6 147.4l-.1-.1M288.6 154.6l-.1-.1"/>
<path d="M288.6 141.4l-.1-.2-.1 .1M288.6 148.5l-.1-.2-.1 .2M288.6 155.7l-.1-.2-.1 .2M288.3 162l.2 .1M288.5 162.7l-.2 .1M288.5 163.1l.1-.1M288.5 162.9h.1M288.6 161.8l-.1-.1M288.6 162.9l-.1-.2-.1 .1M289.5 162.5l-.2-.1"/>
</g>
<g fill="none" stroke="#000" stroke-width=".21" stroke-dasharray="1.3 .6" stroke-dashoffset=".6">
<path d="M249.5 103.3v38.1M253 103.3v38.1M253.2 119.4l-1.8 1M251.4 120.4v-2M251.4 126.5l1.8-1M251.4 128.6v-2.1M287.6 139.2v2.1M251.3 142.4l-1.8-1M253 141.4l-1.7 1M287.6 141.3l1.7-1M287.6 149.4v-2M287.6 147.4l1.7-1"/>
<path d="M287.7 163.5l1.8-1M287.7 163.5v-38.1M289.5 164.5l-1.8-1"/>
</g>
<path d="M251.3 118.5v2.1M253.2 119.5v2.2M251.3 126.5v2.1M251.3 120.6l1.9-1.1M289.3 124.3v2.2M287.5 145.2l1.8 1M289.3 140.4l-1.8 1.1M289.3 146.2l-1.8 1.1M289.3 162.4l-1.8 1.1" fill="none" stroke="#000" stroke-width=".21" stroke-dasharray="1.3 .6" stroke-dashoffset=".5"/>
<path d="M253.2 119.5l36.1 20.9M253.2 119.4l36.1 20.9M251.4 120.4l36.2 20.9M251.4 126.5l36.2 20.9M251.4 128.6l36.2 20.8M253.2 125.5l36.1 20.9" fill="none" stroke="#000" stroke-width=".21" stroke-dasharray="1.3 .6" stroke-dashoffset=".7"/>
<g fill="none" stroke="#000" stroke-width=".21" stroke-dasharray="1.3 .6" stroke-dashoffset=".8">
<path d="M256.2 122.1l-1.4-.8M256.2 130.2l-1.4-.8M260.9 124.8l-1.4-.8M260.9 133l-1.4-.8M265.6 127.5l-1.4-.8M265.6 135.7l-1.4-.8M270.4 130.2l-1.5-.8M270.4 138.4l-1.5-.8M275.1 133l-1.4-.8M279.8 135.7l-1.4-.8M284.5 138.4l-1.4-.8M275.1 141.1l-1.4-.8"/>
<path d="M279.8 143.9l-1.4-.9M284.5 146.6l-1.4-.8"/>
</g>
<path d="M200.5 139.1h37.3" fill="none" stroke="#000" stroke-width=".21" stroke-dasharray="1.3 .6" stroke-dashoffset=".1"/>
<text font-size="5.6" x="242.4" y="192.9">Plate Fix TV.</text>
<text font-size="5.5" fill="#191924" x="227.3" y="182.7">General Machining Parts Div. 1</text>
<g font-size="4.9">
<text x="22.7" y="14.8">TGM-61-351-xx</text>
<text x="119.6" y="201.6">~</text>
<text x="237.6" y="202.1">TGM-61-351-xx</text>
</g>
<g font-size="3.9">
<text x="127.6" y="52.3">F</text>
<text x="90.6" y="87.1">D</text>
<text x="52.7" y="100.6">E</text>
<text x="123.1" y="100.2">E</text>
<text x="175.7" y="105.9">G</text>
<text x="100" y="129.6">H</text>
<text x="90.6" y="147.1">D</text>
<text x="136.9" y="178.6">-</text>
<text x="153.1" y="178.6">1</text>
<text x="176.9" y="180.6">312/22</text>
<text x="138.5" y="186.6">SS 400</text>
<text x="133.7" y="195.1">Bake Colour</text>
<text x="143.5" y="202.9">-</text>
<text x="179.4" y="203.3">9 Aug' 22</text>
</g>
<g font-size="3.9" fill="#191924">
<text x="77.5" y="64.1">SECTION E-E</text>
<text x="77.4" y="69">SCALE 1 : 15</text>
<text x="185.5" y="71.8">SCALE 1 : 2</text>
<text x="188.1" y="66.9">DETAIL F</text>
<text x="9.2" y="81.9">DETAIL G</text>
<text x="6.3" y="86.8">SCALE 2 : 15</text>
<text x="162" y="154.4">SECTION D-D</text>
<text x="211.2" y="155.3">DETAIL H</text>
<text x="162.7" y="159.3">SCALE 1 : 15</text>
<text x="207.8" y="160.2">SCALE 2 : 15</text>
</g>
<g font-size="3.5">
<text x="75.6" y="12.1">3</text>
<text x="233.4" y="12.2">Item</text>
<text x="246.1" y="12.2">W</text>
<text x="262.4" y="12.2">Area</text>
<text x="234.6" y="20.8">-01</text>
<text x="244.9" y="20.8">773</text>
<text x="264.8" y="20.8">FI.</text>
<text x="16.7" y="24.9">Rt=12</text>
<text x="234.6" y="29.5">-02</text>
<text x="244.9" y="29.5">775</text>
<text x="264.8" y="29.5">FI.</text>
<text x="234.6" y="38.1">-03</text>
<text x="244.9" y="38.1">954</text>
<text x="256.1" y="38.1">Office Fac.5</text>
<text x="234.6" y="46.7">-04</text>
<text x="244.9" y="46.7">940</text>
<text x="256.1" y="46.7">Office Fac.5</text>
<text x="234.6" y="55.3">-05</text>
<text x="234.6" y="64">-06</text>
<text x="234.6" y="72.6">-07</text>
<text x="234.6" y="81.2">-08</text>
<text x="234.6" y="89.8">-09</text>
<text x="234.6" y="98.4">-10</text>
<text x="11.7" y="150.3">Marking Dwg. No.</text>
<text x="285.5" y="200.9">3</text>
</g>
<g font-size="3.5" fill="#191924">
<text x="184.4" y="24.9">40</text>
<text x="189.4" y="29.9">20</text>
<text x="27.2" y="35.5">20</text>
<text x="162.2" y="46.8" transform="rotate(-90 162.2 46.8)">40</text>
<text x="206.4" y="45.2" transform="rotate(-90 206.4 45.2)">3</text>
<text x="86.1" y="50.8">W</text>
<text x="168.7" y="52.1" transform="rotate(-90 168.7 52.1)">20</text>
<text x="83.4" y="55.4">Out side</text>
<text x="29.4" y="61.4">6 x</text>
<text x="35.6" y="65.7">Both side</text>
<text x="40" y="61.4">4.50 THRU ALL</text>
<text x="158.9" y="65.4">W</text>
<text x="188.2" y="76.1">Out side</text>
<text x="73.9" y="83.2">W/2</text>
<text x="126" y="78.3">12 x</text>
<text x="138.5" y="78.3">4.50 THRU</text>
<text x="138.3" y="93.6">700</text>
<text x="185.8" y="95">680</text>
<text x="138.3" y="97.9">680</text>
<text x="138.3" y="103.7">548</text>
<text x="185.8" y="103.8">548</text>
<text x="24.1" y="110.7">443.5</text>
<text x="138.3" y="110.2">421.9</text>
<text x="185.8" y="112.6">416</text>
<text x="209.8" y="110">100</text>
<text x="223.1" y="110">100</text>
<text x="24.1" y="119.7">296.5</text>
<text x="24.1" y="115">403.5</text>
<text x="138.3" y="119.6">284</text>
<text x="138.3" y="114.5">416</text>
<text x="209.9" y="114.1">(x3)</text>
<text x="223.1" y="114.1">(x3)</text>
<text x="24.1" y="124">256.5</text>
<text x="138.3" y="123.9">271.9</text>
<text x="185.8" y="121.4">284</text>
<text x="138.3" y="130.2">152</text>
<text x="185.8" y="130.1">152</text>
<text x="138.3" y="136">20</text>
<text x="185.8" y="136">20</text>
<text x="205" y="133.6" transform="rotate(-45 205 133.6)">R4.3</text>
<text x="224.9" y="136.6">(x14)</text>
<text x="226.3" y="132.4">30</text>
<text x="30.9" y="140.3">0</text>
<text x="138.3" y="140.3">0</text>
<text x="185.8" y="140.3">0</text>
<text x="11.2" y="155.2">and W = xx.x</text>
<text x="211.5" y="170.6">Use For: TV Samsung 65&quot; Model UA03/UAU7700</text>
<text x="253.6" y="178.1">MinebeaMitsumi Inc.</text>
</g>
<g font-size="3.2" fill="#191924">
<text x="49.1" y="21.5">Note: 1. Break all Corner approx by C0.2</text>
<text x="59.6" y="24.6">2. General Tolerance 0.1</text>
<text x="59.6" y="27.8">3. Bake Colour No. FF160/8133/CW2 MarkerOxyplast Power Coating</text>
<text x="59.6" y="31">4. Welding All Way No Bur</text>
<text x="162.6" y="175.5">List Request No.</text>
<text x="161.7" y="197.2">Phalachai</text>
<text x="179.1" y="197.2">Aphisek</text>
<text x="195.1" y="196.8">Preecha</text>
<text x="210.2" y="196.8">Preecha</text>
</g>
<g font-size="2.8">
<text x="280.7" y="11.9">Check</text>
<text x="22.3" y="175.9">DATE</text>
<text x="32" y="175.9">NAME</text>
<text x="56.9" y="175.9">DESCRIPTION</text>
<text x="6.8" y="180.6">1</text>
<text x="14.5" y="180.3">----</text>
<text x="24" y="180.3">----</text>
<text x="34.5" y="180.3">---</text>
<text x="51.7" y="180.3">ENGINEERING RELEASE</text>
</g>
<g font-size="2.8" fill="#191924">
<text x="90.3" y="48">+0.2</text>
<text x="92" y="50.8">0</text>
<text x="162.3" y="60.5">+0.2</text>
<text x="164.1" y="63.2">0</text>
<text x="6.8" y="184.4">2</text>
<text x="14.5" y="184.1">----</text>
<text x="6.8" y="188.3">3</text>
<text x="14.5" y="188">----</text>
</g>
<g font-size="2.5" fill="#191924">
<text x="5.7" y="9.8">PART No.</text>
<text x="74" y="16">REV.</text>
<text x="127.6" y="174.8">M/C.</text>
<text x="148.1" y="175.1">Q'ty</text>
<text x="127.6" y="182.8">MATERIAL</text>
<text x="206.5" y="183.6">3 RD ANGLE</text>
<text x="127.9" y="191">FINISH</text>
<text x="162.7" y="187.2">SCALE :</text>
<text x="164.9" y="191.4">DETAILED</text>
<text x="179.1" y="191.4">DESIGNED</text>
<text x="183.6" y="187.2">SHEET</text>
<text x="194.9" y="191.4">CHECKED</text>
<text x="195.7" y="187.2">/</text>
<text x="208.3" y="187.2">UNIT (mm.)</text>
<text x="210.2" y="191.4">APPROVED</text>
<text x="226" y="187.2">TITLE:</text>
<text x="225.7" y="196.8">PART No.</text>
<text x="127.6" y="198.9">HEAT TREATMENT</text>
<text x="163.2" y="202.9">DATE</text>
<text x="284.4" y="204.1">REV.</text>
</g>
<text font-size="2.5" x="4.9" y="175.9">REV.</text>
<g font-size="2.1">
<text x="280.9" y="20.4">Preecha</text>
<text x="280.9" y="29">Preecha</text>
<text x="280.9" y="37.6">Preecha</text>
<text x="280.9" y="46.2">Preecha</text>
<text x="11.6" y="175.6">ECN No.</text>
</g>
<g font-size="2.1" fill="#191924">
<text x="92.1" y="179.9">GENERAL TOLERANCE</text>
<text x="94.6" y="174.2">UNLESS SPECIFIED</text>
<text x="96.4" y="176.8">C0.1 OR R0.1</text>
<text x="118.8" y="175.5">0.8S</text>
<text x="42.3" y="184.1">Change: 773 ==&gt; W etc.;</text>
<text x="93.5" y="182.9">JISB0405 MACHING</text>
<text x="98.2" y="185.3">WORKING</text>
<text x="118.8" y="181.9">6.3S</text>
<text x="42.3" y="188">Ch: Colour No. FF110/908 ==&gt; FF160/8133</text>
<text x="92.5" y="187.9">LESS THAN 0.5</text>
<text x="97" y="190.7">0.5 ~ 6</text>
<text x="111" y="190.4">0.1</text>
<text x="111.2" y="187.8">0.05</text>
<text x="119.4" y="188.4">25S</text>
<text x="95.8" y="195.8">30 ~ 120</text>
<text x="97.1" y="193.1">6 ~ 30</text>
<text x="110.9" y="193.2">0.2</text>
<text x="111" y="195.9">0.3</text>
<text x="118.2" y="194.8">100S</text>
<text x="94.8" y="201.1">400 ~ 1000</text>
<text x="95.2" y="198.5">120 ~ 400</text>
<text x="96.3" y="203.9">ANGLE</text>
<text x="111" y="198.5">0.4</text>
<text x="111.1" y="201.2">0.8</text>
<text x="111.4" y="203.8">1</text>
<text x="118.3" y="203.7">UNCUT</text>
</g>
<g font-size="1.8" fill="#191924">
<text x="251.4" y="8.8">2</text>
<text x="115.8" y="24.6">3</text>
<text x="81.1" y="45.6">2</text>
<text x="207.6" y="64.1">2</text>
<text x="21.8" y="184.1">13 Jan'24</text>
<text x="32.5" y="183.9">Preecha</text>
<text x="21.6" y="188">17 Dec'25</text>
<text x="32.5" y="187.7">Preecha</text>
</g>
</svg>
